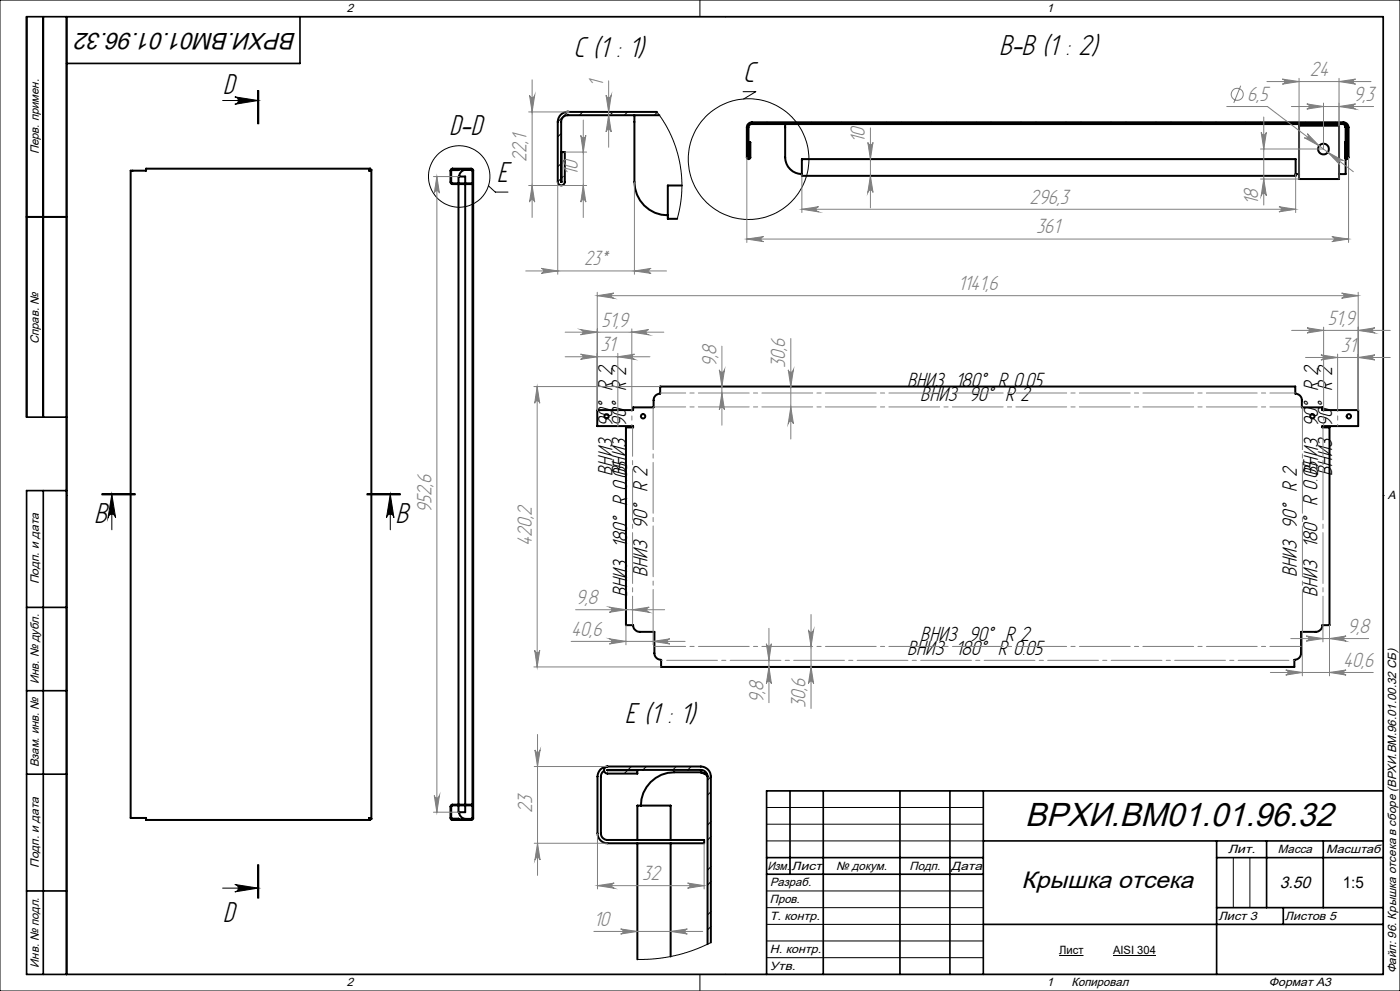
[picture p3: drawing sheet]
<svg xmlns="http://www.w3.org/2000/svg" width="420mm" height="297mm" viewBox="0 0 420 297" stroke-linecap="round" stroke-linejoin="round" font-family="sans-serif">
<g fill="none" stroke="#000" stroke-width=".6">
<path d="M190.3 34.5v20a10 10 0 0 0 10 10M197.1 33.5h-26.8a2.95 2.95 0 0 0-3 3v18a1.06 1.06 0 0 0 1.1 1.1 1.06 1.06 0 0 0 1-1.1v-8.9h-.9l-.2 9v-18.1a1.93 1.93 0 0 1 2-2h27.5M235.5 37.2v10a5.1 5.1 0 0 0 5.1 5M403 37.2h-177.4a1.02 1.02 0 0 0-1.1 1v9l.1-4.5h.5v4.5a.53 .53 0 0 1-.5 .5 .53 .53 0 0 1-.6-.5v-9a1.57 1.57 0 0 1 1.6-1.5h177.4a1.57 1.57 0 0 1 1.6 1.5v9a.53 .53 0 0 1-.6 .5 .53 .53 0 0 1-.5-.5v-4.5h.5M403 37.2a.96 .96 0 0 1 1 1v9M403 37.2l.7 1M403.4 37.2l.3 1M403.7 38.2v4.5M111.1 50.5h-67.3v.6h-4.6v194h4.6v.6h67.3M111.1 50.5l-.3 .6M111.4 50.9l-.6 .2M111.4 50.9v194.5"/>
<path d="M135.7 50.8h5.7l.3 .3M135.7 50.8h.1M135.7 50.5l-.2 .3 .2 .2h1.8v-.2M135.7 50.5h5.7l.6 .5v194.3l-.5 .4h-5.8M135.7 50.5l-.4 .2-.2 .4v3.5l.2 .4 .4 .2h5.9v-.2l-6.1-.1-.1-3.8 .1-.3M137.5 55.2v186M137.8 52.9h-.3v2.1M137.8 52.9h1.8v2.1M139.6 55.2v186M141.4 50.9l.3 .1M141.4 50.9l.3 .2M141.4 50.9a4 4 0 0 0-2.8 .3l-.7 .9-.1 .8"/>
<path d="M141.7 51.1v194M204.6 55.6h-4.3v8.9M240.6 52.2v.5h148.1v-.5M240.6 52.2v-4.5h148.1v4.5M388.7 52.2h1M389.7 52.2v1.5h12v-1.5M389.7 52.2v-14.5h12v14.5M403.7 47.6v4.6h-2M404 47.2h.1M8 65h12M200.3 64.5v1.1h2.9M179.2 122.9h10.7v-.8h6.2v-2.1a1.99 1.99 0 0 1 1.9-2v-2.2h190.6v2.2a1.99 1.99 0 0 1 2 2v2.1h6.1v.8h10.8v4.8h-10.8v.4h2.2v59.3h-2.2a1.99 1.99 0 0 1-2 2h-4.4v6.4a1.99 1.99 0 0 1-2 2v2.1h-190v-2.1a2.05 2.05 0 0 1-2-2v-6.4h-4.4a2.05 2.05 0 0 1-2-2h-2.1v-59.3h2.1v-.4h-10.7z"/>
<path d="M182.2 229.7a1.06 1.06 0 0 0-1 1.1 1.06 1.06 0 0 0 1 1h9v-.9l-9-.2h28.1a1.99 1.99 0 0 1 2 2M182.2 229.7h28.1a3 3 0 0 1 3 3v49.8M182.2 229.7a3 3 0 0 0-3 3v17a3 3 0 0 0 3 3h29v-1h-29a1.99 1.99 0 0 1-1.9-2v-17l.3-1.1 .6-.6M210.3 231.5l1.8 .5M210.3 231.5l1.4 .6 .6 .6M210.3 231.5h-8.1a10 10 0 0 0-9.9 9.9M212.3 232.7v50.3M110.8 245.1l.6 .3M110.8 245.1l.3 .6M135.5 245.5l-.1-.3 .1-3.7 6.1-.1v-.2h-6l-.3 .1-.2 .5v3.3l.3 .6h.3M135.7 245.5v.1M137.5 245.5v-.1h-1.8l-.2 .2 .2 .1"/>
<path d="M137.5 241.4v2h.3M137.8 243.4a2.05 2.05 0 0 0 2 2h1.6M139.6 241.4v2h-1.8M141.7 245.3l-.3 .1M141.7 245.1l-.3 .5-5.7-.1M141.7 245.1l-.3 .3M191.2 252.7v34.8M192.3 241.4h-1.1v10.3M192.3 241.4h8.9v10.3M201.2 252.7v34"/>
<circle cx="397" cy="44.7" r="1.62"/>
<circle cx="182" cy="124.8" r=".66"/>
<circle cx="192.9" cy="124.8" r=".66"/>
<circle cx="393.7" cy="124.8" r=".66"/>
<circle cx="404.6" cy="124.8" r=".65"/>
</g>
<g fill="none" stroke="#000" stroke-width=".3">
<path d="M0 0h420v297h-420zM20 5h395v287h-395zM210 0v5M217.5 5h.1M66.8 30.1h10.6M70.4 29l7 1.1-7 1.2a1.11 1.11 0 0 0 1.1-1.2 1.11 1.11 0 0 0-1.1-1.1zM77.3 27.1v10M77.5 27.1v10M77.6 27.1v10M170.3 33.5l-3 3M174.8 33.5l-1 1M183.3 34h.1"/>
<path d="M188.3 33.5l-1 1M197.1 33.5l2.4 3.5 2 4 1.2 3.1 1.2 4.7 .6 4.4v4.2l-.4 4.2-.9 4M197.2 33.7l-.9 .8M222.9 27.5h3.8l-3.6 2.2M225.6 36.7l-1.6 1.5M230 36.7l-.4 .5M239 36.7l-.5 .5M243.5 36.7l-.5 .5M252.5 36.7l-.5 .5M257 36.7l-.5 .5M266 36.7l-.5 .5M270.4 36.7l-.5 .5"/>
<path d="M279.4 36.7l-.5 .5M283.9 36.7l-.5 .5M292.9 36.7l-.5 .5M297.4 36.7l-.5 .5M306.4 36.7l-.5 .5M310.9 36.7l-.5 .5M319.8 36.7l-.5 .5M324.3 36.7l-.4 .5M333.3 36.7l-.5 .5M337.8 36.7l-.5 .5M346.8 36.7l-.5 .5M351.3 36.7l-.5 .5"/>
<path d="M360.3 36.7l-.5 .5M364.7 36.7l-.5 .5M373.7 36.7l-.5 .5M378.2 36.7l-.5 .5M391.7 36.7l-.5 .5M400.6 36.7l-.4 .5M404.4 37.5l-.4 .3M136.1 50.8l-.2 .2M136.3 50.5l-.2 .3M142 53.9l-.3 .2M142 58.3l-.3 .3M146.5 55.7l2.1 1.9h3.8"/>
<path d="M168.3 49l-1 1M168.3 40l-1 1M168.3 53.5l-1 1M168.6 48.8l-.1 .1M169 52.8l-.5 .6M169.4 47.9l-.4 .4M224.5 42.2l-.5 .4M404.6 46.2l-1.1 1.1M142 67.3l-.3 .2M142 71.8l-.3 .2M142 80.8l-.3 .2M142 94.3l-.3 .2"/>
<path d="M142 85.3l-.3 .2M142 98.8l-.3 .2M142 107.7l-.3 .2M142 112.3l-.3 .1M142 121.2l-.3 .2M142 134.7l-.3 .2M142 125.7l-.3 .2M142 139.2l-.3 .2M20 148.5h.1M30.6 148.3h10zM30.6 148.1h10M30.6 148h10"/>
<path d="M33.5 148.2v10.6M33.5 148.2l1.2 6.9a1.13 1.13 0 0 0-1.2-1 1.13 1.13 0 0 0-1.1 1zM110.1 148.1h10M110.1 148h10M110.1 148.3h10M117.1 148.2v10.6M117.1 148.2l1.1 6.9a1.11 1.11 0 0 0-1.1-1 1.11 1.11 0 0 0-1.1 1zM142 148.2l-.3 .2M142 152.6l-.3 .3M415 148.5h.1M142 161.6l-.3 .2M142 175.1l-.3 .2"/>
<path d="M142 166.1l-.3 .2M142 179.6l-.3 .2M142 188.6l-.3 .2M142 193.1l-.3 .1M142 202l-.3 .2M142 215.5l-.3 .2M142 206.5l-.3 .2M142 220l-.3 .2M142 229l-.3 .2M142 233.5l-.3 .2M188.3 230.9l-1 .9M189.4 229.7l-1 1"/>
<path d="M193.9 229.7l-1 1M202.8 229.7l-.9 1M207.3 229.7l-1 1M213.3 232.8l-1 1M213.3 237.3l-1 1M77.3 259.2v10M77.5 259.2v10M77.6 259.2v10M138.9 245.6l-.3 .1M142 242.5l-.3 .1M213.3 246.3l-1 1M213.3 259.7l-1 1"/>
<path d="M213.3 250.8l-1 1M230 242h65M230 247h65M230 252h65M370 257v15M375 257v15M66.8 266.2h10.6M70.4 265.1l7 1.1-7 1.1a1.11 1.11 0 0 0 1.1-1.1 1.11 1.11 0 0 0-1.1-1.1zM213.3 273.2l-1 1M213.3 264.2l-1 1.1M213.3 277.7l-1 1M230 267h65"/>
<path d="M230 272h65M230 277h65M210 292v5M213.3 282.5l-5.4 2.3-5.6 1.7-5.6 .8-5.5 .2M217.5 292h.1M230 282h65M230 287h65M317.7 286.4h7.4M333.9 286.4h12.9"/>
<circle cx="137.7" cy="52.9" r="9.2"/>
<circle cx="224.6" cy="47.7" r="18.1"/>
</g>
<g fill="none" stroke="#808080" stroke-width=".3">
<path d="M158.9 28.5a.78 .78 0 0 0 .7 .8 .78 .78 0 0 0 .8-.8l-.8 5zM159.6 23.9v41.3M170 33.2l.7 .7M170.3 33v1M170.7 33.2l-.7 .7M170.9 33.5h-12.3M175 36v29.2M181.8 28.5a.78 .78 0 0 0 .8 .8 .78 .78 0 0 0 .8-.8l-.8 5zM182.6 24.2v19.9M182.6 34.5l.8 5a.78 .78 0 0 0-.8-.7 .78 .78 0 0 0-.8 .7zM261.1 38.3v24M368 31.9h12.2l25.8 19.6"/>
<path d="M372.2 25.7l-2.1 5.2M378.4 39.7a.78 .78 0 0 0 .7 .7 .78 .78 0 0 0 .8-.7l-.8 5zM379.1 35.1v26.4M380.1 24.4h31.2M384.7 23.7l5 .7-5 .8a.76 .76 0 0 0 .7-.7 .76 .76 0 0 0-.7-.8zM387.4 31.9h24.7M389.7 23.5v30.2h-11.6M392 31.1l5.1 .8-5.1 .8a.78 .78 0 0 0 .8-.8 .78 .78 0 0 0-.8-.8zM397.1 30.9v13.8h-19M401.7 23.5v30.2M401.7 31.9l5-.8a.78 .78 0 0 0-.7 .8 .78 .78 0 0 0 .7 .8zM401.7 24.4l5-.7a.76 .76 0 0 0-.7 .8 .76 .76 0 0 0 .7 .7z"/>
<path d="M130 52.9h7.8M131.1 52.9v190.5M131.1 52.9l.7 5a.78 .78 0 0 0-.7-.7 .78 .78 0 0 0-.8 .7zM159.6 55.6l.8 5a.78 .78 0 0 0-.8-.7 .78 .78 0 0 0-.7 .7zM167.3 54.5v27.7M169.4 45.6h6.6M174.2 40.6a.76 .76 0 0 0 .8 .7 .76 .76 0 0 0 .8-.7l-.8 5zM175 55.6l.8 5a.76 .76 0 0 0-.8-.7 .76 .76 0 0 0-.8 .7zM176 55.6h-17.4M190.3 54.5v27.7M224 47.2v25.5M240.6 52.2v11.5"/>
<path d="M260.4 42.7a.78 .78 0 0 0 .7 .7 .78 .78 0 0 0 .8-.7l-.8 5zM261.1 52.7l.8 5a.78 .78 0 0 0-.8-.7 .78 .78 0 0 0-.7 .7zM379.1 53.7l.8 5a.78 .78 0 0 0-.8-.8 .78 .78 0 0 0-.7 .8zM388.7 52.2v11.5M392.2 40.1l3.5 3.6-4.4-2.4a.76 .76 0 0 0 1-.2 .76 .76 0 0 0-.1-1zM398.4 45.6l4.4 2.4a.77 .77 0 0 0-1 .2 .77 .77 0 0 0 .1 1.1zM404.6 47.2v25.5M224 71.6h180.6M224 71.6l5.1-.7a.76 .76 0 0 0-.8 .8 .76 .76 0 0 0 .8 .7zM240.6 62.7l5-.8a.78 .78 0 0 0-.8 .8 .78 .78 0 0 0 .8 .8zM240.6 62.7h148.1M383.7 61.9l5 .8-5 .8a.78 .78 0 0 0 .7-.8 .78 .78 0 0 0-.7-.8z"/>
<path d="M399.6 70.9l5 .7-5 .8a.76 .76 0 0 0 .7-.7 .76 .76 0 0 0-.7-.8zM157.7 81.2h42.3M162.3 80.4l5 .8-5 .7a.76 .76 0 0 0 .8-.7 .76 .76 0 0 0-.8-.8zM169.5 99.6h29.6M174.2 98.8l5 .8-5 .7a.78 .78 0 0 0 .7-.7 .78 .78 0 0 0-.7-.8zM179.2 87.6v35.3M179.2 88.6h228.3M179.2 88.6l4.9-.8a.78 .78 0 0 0-.7 .8 .78 .78 0 0 0 .7 .8zM189.5 98.6v24.3M189.5 99.6l5.1-.8a.78 .78 0 0 0-.8 .8 .78 .78 0 0 0 .8 .7zM190.3 81.2l5-.8a.76 .76 0 0 0-.7 .8 .76 .76 0 0 0 .7 .7zM387.5 99h29.6"/>
<path d="M392.1 98.2l5 .8-5 .8a.78 .78 0 0 0 .7-.8 .78 .78 0 0 0-.7-.8zM397.1 98v24.9M402.5 87.8l5 .8-5 .8a.78 .78 0 0 0 .7-.8 .78 .78 0 0 0-.7-.8zM407.5 87.6v35.3M407.5 99l5-.8a.78 .78 0 0 0-.8 .8 .78 .78 0 0 0 .8 .8zM160.2 115.8h37.8M161.1 115.8v84.1M161.1 115.8l.8 5.1a.76 .76 0 0 0-.7-.8 .76 .76 0 0 0-.8 .8zM169.5 106.9h25.5M174.2 106.1l5 .8-5 .8a.78 .78 0 0 0 .7-.8 .78 .78 0 0 0-.7-.8zM185.3 105.9v21.8M185.3 106.9l5.1-.8a.78 .78 0 0 0-.8 .8 .78 .78 0 0 0 .8 .8z"/>
<path d="M215.8 110.8a.78 .78 0 0 0 .8 .8 .78 .78 0 0 0 .7-.8l-.7 5zM216.6 103.7v23.7M216.6 117.8l.7 5a.78 .78 0 0 0-.7-.7 .78 .78 0 0 0-.8 .7zM236.5 110.8a.78 .78 0 0 0 .7 .8 .78 .78 0 0 0 .8-.8l-.8 5zM237.2 101.5v30.1M391.7 107.1h25.4M396.3 106.4l5 .7-5 .8a.76 .76 0 0 0 .7-.8 .76 .76 0 0 0-.7-.7zM401.3 106.1v16.8M407.5 107.1l5-.7a.76 .76 0 0 0-.7 .7 .76 .76 0 0 0 .7 .8zM237.2 122l.8 5a.78 .78 0 0 0-.8-.8 .78 .78 0 0 0-.7 .8zM160.2 199.9h38.1M160.4 194.9a.76 .76 0 0 0 .8 .7 .76 .76 0 0 0 .7-.7l-.8 5z"/>
<path d="M171.3 192.2h34.2M172.7 182.7h26.7M182.8 182l5 .7-5 .8a.78 .78 0 0 0 .7-.8 .78 .78 0 0 0-.7-.7zM182.8 191.4l5 .8-5 .8a.78 .78 0 0 0 .7-.8 .78 .78 0 0 0-.7-.8zM187.8 187.4v5.8M189.8 182.7l5-.7a.78 .78 0 0 0-.8 .7 .78 .78 0 0 0 .8 .8zM195.9 189.4v3.8M195.9 192.2l5-.8a.78 .78 0 0 0-.7 .8 .78 .78 0 0 0 .7 .8zM229.9 192.9a.76 .76 0 0 0 .8 .7 .76 .76 0 0 0 .7-.7l-.7 5zM230.7 188.3v22.3M230.7 199.9l.7 5a.76 .76 0 0 0-.7-.8 .76 .76 0 0 0-.8 .8zM242.5 188.8a.78 .78 0 0 0 .8 .7 .78 .78 0 0 0 .8-.7l-.8 4.9z"/>
<path d="M243.3 184.1v28.2M243.3 199.9l.8 5a.78 .78 0 0 0-.8-.8 .78 .78 0 0 0-.8 .8zM387.2 191.4h23.4M390.7 189.4v13.2M391.9 190.6l5 .8-5 .8a.78 .78 0 0 0 .7-.8 .78 .78 0 0 0-.7-.8zM396.9 187.4v5M398.9 187.4v15.2M398.9 191.4l4.9-.8a.78 .78 0 0 0-.7 .8 .78 .78 0 0 0 .7 .8zM381.1 201.5h30.9M385.7 200.8l5 .7-5 .8a.76 .76 0 0 0 .7-.7 .76 .76 0 0 0-.7-.8zM398.9 201.5l4.9-.7a.76 .76 0 0 0-.7 .8 .76 .76 0 0 0 .7 .7zM130.3 238.4a.78 .78 0 0 0 .8 .8 .78 .78 0 0 0 .7-.8l-.7 5z"/>
<path d="M160.3 229.7h21.9M160.5 224.8a.78 .78 0 0 0 .8 .7 .78 .78 0 0 0 .7-.7l-.7 4.9zM161.3 220.1v42.3M130 243.4h7.8M160.3 252.7h21.9M161.3 252.7l.7 5a.78 .78 0 0 0-.7-.7 .78 .78 0 0 0-.8 .7zM179.2 249.8v16.6M211.2 252.8v13.6M178.2 279.1h32.6M179.2 265.4l5.1-.7a.78 .78 0 0 0-.8 .7 .78 .78 0 0 0 .8 .8zM179.2 265.4h32M186.2 278.4l5 .7-5 .8a.76 .76 0 0 0 .7-.7 .76 .76 0 0 0-.7-.8z"/>
<path d="M201.2 279.1l5-.7a.76 .76 0 0 0-.7 .8 .76 .76 0 0 0 .7 .7zM206.3 264.7l4.9 .7-4.9 .8a.78 .78 0 0 0 .7-.8 .78 .78 0 0 0-.7-.7z"/>
<circle cx="371.2" cy="28.3" r="1.82"/>
</g>
<g fill="none" stroke="#000" stroke-width=".5">
<path d="M13 5v120M20 5v287M90 5v14h-70M8 65h12M20 125h-12v-120h407v287h-407v-145h12M13 147v145M8 182h12M8 207h12M8 232h12M237 237v25M247 237v55M270 237v55"/>
<path d="M285 237v55M295 237v55M415 237h-185v55M230 257h65M295 252h120M365 252v40M365 257h50M380 252v20M397 252v20M8 267h12M230 262h65M295 277h120"/>
<path d="M365 272h50M385 272v5"/>
</g>
<path d="M198.3 197.9h190" fill="none" stroke="#808080" stroke-width=".3" stroke-dasharray="15.2 1.3 1.3 1.3" stroke-dashoffset="-1.7"/>
<path d="M189.8 128.1v59.2M396.9 187.3v-59.2" fill="none" stroke="#808080" stroke-width=".3" stroke-dasharray="15.2 1.3 1.3 1.3" stroke-dashoffset="6.6"/>
<path d="M388.6 117.8h-190.5" fill="none" stroke="#808080" stroke-width=".3" stroke-dasharray="15.2 1.3 1.3 1.3" stroke-dashoffset="7.6"/>
<path d="M185.4 122.9v4.8M189.6 122.9v4.8M397.1 127.7v-4.8M401.3 127.7v-4.8" fill="none" stroke="#808080" stroke-width=".3" stroke-dasharray="15.2 1.3 1.3 1.3" stroke-dashoffset="14.7"/>
<path d="M195.9 122.1v67.2M390.7 189.3v-67.2" fill="none" stroke="#808080" stroke-width=".3" stroke-dasharray="15.2 1.3 1.3 1.3" stroke-dashoffset="2.6"/>
<path d="M196.3 193.7h194" fill="none" stroke="#808080" stroke-width=".3" stroke-dasharray="15.2 1.3 1.3 1.3" stroke-dashoffset="5.9"/>
<path d="M390.6 122h-194.5" fill="none" stroke="#808080" stroke-width=".3" stroke-dasharray="15.2 1.3 1.3 1.3" stroke-dashoffset="5.6"/>
<g fill="#000">
<path d="M70.4 29l7 1.1-7 1.2a1.11 1.11 0 0 0 1.1-1.2 1.11 1.11 0 0 0-1.1-1.1zM70.4 265.1l7 1.1-7 1.1a1.11 1.11 0 0 0 1.1-1.1 1.11 1.11 0 0 0-1.1-1.1z"/>
<path d="M117.1 148.2l1.1 6.9a1.11 1.11 0 0 0-1.1-1 1.11 1.11 0 0 0-1.1 1zM33.5 148.2l1.2 6.9a1.13 1.13 0 0 0-1.2-1 1.13 1.13 0 0 0-1.1 1z"/>
</g>
<g fill="#808080">
<path d="M401.7 24.4l5-.7a.76 .76 0 0 0-.7 .8 .76 .76 0 0 0 .7 .7zM384.7 23.7l5 .7-5 .8a.76 .76 0 0 0 .7-.7 .76 .76 0 0 0-.7-.8z"/>
<path d="M398.4 45.6l3.5 3.7a.77 .77 0 0 1-.2-1.1 .77 .77 0 0 1 1.1-.2zM392.2 40.1a.75 .75 0 0 1 .2 1 .75 .75 0 0 1-1.1 .2l4.4 2.4zM392 31.1l5.1 .8-5.1 .8a.78 .78 0 0 0 .8-.8 .78 .78 0 0 0-.8-.8zM401.7 31.9l5-.8a.78 .78 0 0 0-.7 .8 .78 .78 0 0 0 .7 .8zM179.2 88.6l4.9-.8a.78 .78 0 0 0-.7 .8 .78 .78 0 0 0 .7 .8zM402.5 87.8l5 .8-5 .8a.78 .78 0 0 0 .7-.8 .78 .78 0 0 0-.7-.8zM174.2 106.1l5 .8-5 .8a.78 .78 0 0 0 .7-.8 .78 .78 0 0 0-.7-.8zM185.3 106.9l5.1-.8a.78 .78 0 0 0-.8 .8 .78 .78 0 0 0 .8 .8zM174.2 98.8l5 .8-5 .7a.78 .78 0 0 0 .7-.7 .78 .78 0 0 0-.7-.8zM189.5 99.6l5.1-.8a.78 .78 0 0 0-.8 .8 .78 .78 0 0 0 .8 .7zM182.8 182l5 .7-5 .8a.78 .78 0 0 0 .7-.8 .78 .78 0 0 0-.7-.7zM189.8 182.7l5-.7a.78 .78 0 0 0-.8 .7 .78 .78 0 0 0 .8 .8zM182.8 191.4l5 .8-5 .8a.78 .78 0 0 0 .7-.8 .78 .78 0 0 0-.7-.8zM195.9 192.2l5-.8a.78 .78 0 0 0-.7 .8 .78 .78 0 0 0 .7 .8zM385.7 200.8l5 .7-5 .8a.76 .76 0 0 0 .7-.7 .76 .76 0 0 0-.7-.8zM398.9 201.5l4.9-.7a.76 .76 0 0 0-.7 .8 .76 .76 0 0 0 .7 .7zM396.3 106.4l5 .7-5 .8a.76 .76 0 0 0 .7-.8 .76 .76 0 0 0-.7-.7zM407.5 107.1l5-.7a.76 .76 0 0 0-.7 .7 .76 .76 0 0 0 .7 .8zM392.1 98.2l5 .8-5 .8a.78 .78 0 0 0 .7-.8 .78 .78 0 0 0-.7-.8zM407.5 99l5-.8a.78 .78 0 0 0-.8 .8 .78 .78 0 0 0 .8 .8zM186.2 278.4l5 .7-5 .8a.76 .76 0 0 0 .7-.7 .76 .76 0 0 0-.7-.8zM201.2 279.1l5-.7a.76 .76 0 0 0-.7 .8 .76 .76 0 0 0 .7 .7z"/>
<path d="M391.9 190.6l5 .8-5 .8a.78 .78 0 0 0 .7-.8 .78 .78 0 0 0-.7-.8zM398.9 191.4l4.9-.8a.78 .78 0 0 0-.7 .8 .78 .78 0 0 0 .7 .8z"/>
<path d="M379.1 53.7l.8 5a.78 .78 0 0 0-.8-.8 .78 .78 0 0 0-.7 .8zM378.4 39.7a.78 .78 0 0 0 .7 .7 .78 .78 0 0 0 .8-.7l-.8 5z"/>
<path d="M261.1 52.7l.8 5a.78 .78 0 0 0-.8-.7 .78 .78 0 0 0-.7 .7zM260.4 42.7a.78 .78 0 0 0 .7 .7 .78 .78 0 0 0 .8-.7l-.8 5zM159.6 55.6l.8 5a.78 .78 0 0 0-.8-.7 .78 .78 0 0 0-.7 .7zM158.9 28.5a.78 .78 0 0 0 .7 .8 .78 .78 0 0 0 .8-.8l-.8 5zM243.3 199.9l.8 5a.78 .78 0 0 0-.8-.8 .78 .78 0 0 0-.8 .8zM242.5 188.8a.78 .78 0 0 0 .8 .7 .78 .78 0 0 0 .8-.7l-.8 4.9z"/>
<path d="M174.2 40.6a.76 .76 0 0 0 .8 .7 .76 .76 0 0 0 .8-.7l-.8 5zM175 55.6l.8 5a.76 .76 0 0 0-.8-.7 .76 .76 0 0 0-.8 .7z"/>
<path d="M181.8 28.5a.78 .78 0 0 0 .8 .8 .78 .78 0 0 0 .8-.8l-.8 5zM182.6 34.5l.8 5a.78 .78 0 0 0-.8-.7 .78 .78 0 0 0-.8 .7zM131.1 52.9l.7 5a.78 .78 0 0 0-.7-.7 .78 .78 0 0 0-.8 .7zM130.3 238.4a.78 .78 0 0 0 .8 .8 .78 .78 0 0 0 .7-.8l-.7 5zM161.1 115.8l.8 5.1a.76 .76 0 0 0-.7-.8 .76 .76 0 0 0-.8 .8zM160.4 194.9a.76 .76 0 0 0 .8 .7 .76 .76 0 0 0 .7-.7l-.8 5zM215.8 110.8a.78 .78 0 0 0 .8 .8 .78 .78 0 0 0 .7-.8l-.7 5zM216.6 117.8l.7 5a.78 .78 0 0 0-.7-.7 .78 .78 0 0 0-.8 .7zM236.5 110.8a.78 .78 0 0 0 .7 .8 .78 .78 0 0 0 .8-.8l-.8 5zM237.2 122l.8 5a.78 .78 0 0 0-.8-.8 .78 .78 0 0 0-.7 .8zM229.9 192.9a.76 .76 0 0 0 .8 .7 .76 .76 0 0 0 .7-.7l-.7 5zM230.7 199.9l.7 5a.76 .76 0 0 0-.7-.8 .76 .76 0 0 0-.8 .8zM160.5 224.8a.78 .78 0 0 0 .8 .7 .78 .78 0 0 0 .7-.7l-.7 4.9zM161.3 252.7l.7 5a.78 .78 0 0 0-.7-.7 .78 .78 0 0 0-.8 .7z"/>
<path d="M179.2 265.4l5.1-.7a.78 .78 0 0 0-.8 .7 .78 .78 0 0 0 .8 .8zM206.3 264.7l4.9 .7-4.9 .8a.78 .78 0 0 0 .7-.8 .78 .78 0 0 0-.7-.7z"/>
<path d="M224 71.6l5.1-.7a.76 .76 0 0 0-.8 .8 .76 .76 0 0 0 .8 .7zM399.6 70.9l5 .7-5 .8a.76 .76 0 0 0 .7-.7 .76 .76 0 0 0-.7-.8z"/>
<path d="M162.3 80.4l5 .8-5 .7a.76 .76 0 0 0 .8-.7 .76 .76 0 0 0-.8-.8zM190.3 81.2l5-.8a.76 .76 0 0 0-.7 .8 .76 .76 0 0 0 .7 .7z"/>
<path d="M240.6 62.7l5-.8a.78 .78 0 0 0-.8 .8 .78 .78 0 0 0 .8 .8zM383.7 61.9l5 .8-5 .8a.78 .78 0 0 0 .7-.8 .78 .78 0 0 0-.7-.8z"/>
</g>
<text font-size="10" x="307.5" y="247.6">ВРХИ.ВМ01.01.96.32</text>
<g font-size="9.7">
<text x="172.1" y="17.2">C (1 : 1)</text>
<text x="299.7" y="16.6">B-B (1 : 2)</text>
<text x="66.8" y="28">D</text>
<text x="222.9" y="24.6">C</text>
<text x="134.8" y="40.3">D-D</text>
<text x="149.1" y="54.7">E</text>
<text x="28.2" y="156.7">B</text>
<text x="118.6" y="156.7">B</text>
<text x="187.5" y="216.7">E (1 : 1)</text>
<text x="66.8" y="276.2">D</text>
</g>
<g font-size="7.1">
<text x="88.9" y="9.8" transform="rotate(-180 88.9 9.8)">ВРХИ.ВМ01.01.96.32</text>
<text x="306.5" y="266.1">Крышка отсека</text>
</g>
<g font-size="6.9" fill="#808080">
<text x="393" y="22.8">24</text>
<text x="180.9" y="26" transform="rotate(-90 180.9 26)">1</text>
<text x="374.2" y="30.2">6,5</text>
<text x="406" y="30.2">9,3</text>
<text x="259.5" y="42.9" transform="rotate(-90 259.5 42.9)">10</text>
<text x="158" y="48.6" transform="rotate(-90 158 48.6)">22,1</text>
<text x="173.3" y="52.8" transform="rotate(-90 173.3 52.8)">10</text>
<text x="308.9" y="61">296,3</text>
<text x="377.5" y="61.4" transform="rotate(-90 377.5 61.4)">18</text>
<text x="310.8" y="70">361</text>
<text x="175.2" y="79.5">23*</text>
<text x="287.4" y="86.9">1141,6</text>
<text x="180.4" y="97.9">51,9</text>
<text x="398.4" y="97.3">51,9</text>
<text x="180.2" y="105.2">31</text>
<text x="402.3" y="105.4">31</text>
<text x="214.9" y="110.1" transform="rotate(-90 214.9 110.1)">9,8</text>
<text x="235.6" y="110.2" transform="rotate(-90 235.6 110.2)">30,6</text>
<text x="129.4" y="153.9" transform="rotate(-90 129.4 153.9)">952,6</text>
<text x="159.5" y="163.7" transform="rotate(-90 159.5 163.7)">420,2</text>
<text x="172.7" y="181.1">9,8</text>
<text x="171.4" y="190.6">40,6</text>
<text x="404.3" y="189.7">9,8</text>
<text x="402.9" y="199.9">40,6</text>
<text x="229" y="210.6" transform="rotate(-90 229 210.6)">9,8</text>
<text x="241.7" y="212.3" transform="rotate(-90 241.7 212.3)">30,6</text>
<text x="159.6" y="243.8" transform="rotate(-90 159.6 243.8)">23</text>
<text x="192.7" y="263.7">32</text>
<text x="178.2" y="277.5">10</text>
</g>
<g font-size="6.9">
<text x="272.1" y="116.1">ВНИЗ 180° R 0.05</text>
<text x="276.1" y="120.3">ВНИЗ 90° R 2</text>
<text x="183.7" y="142.5" transform="rotate(-90 183.7 142.5)">ВНИЗ 90° R 2</text>
<text x="187.9" y="142.5" transform="rotate(-90 187.9 142.5)">ВНИЗ 90° R 2</text>
<text x="395.4" y="142.5" transform="rotate(-90 395.4 142.5)">ВНИЗ 90° R 2</text>
<text x="399.6" y="142.5" transform="rotate(-90 399.6 142.5)">ВНИЗ 90° R 2</text>
<text x="194.3" y="173" transform="rotate(-90 194.3 173)">ВНИЗ 90° R 2</text>
<text x="389.1" y="173" transform="rotate(-90 389.1 173)">ВНИЗ 90° R 2</text>
<text x="188.1" y="178.9" transform="rotate(-90 188.1 178.9)">ВНИЗ 180° R 0.05</text>
<text x="395.2" y="178.9" transform="rotate(-90 395.2 178.9)">ВНИЗ 180° R 0.05</text>
<text x="272.1" y="196.2">ВНИЗ 180° R 0.05</text>
<text x="276.1" y="192.1">ВНИЗ 90° R 2</text>
</g>
<text font-size="5" x="383.9" y="266">3.50</text>
<text font-size="4.8" x="402.8" y="266">1:5</text>
<g font-size="3.6">
<text x="104" y="3.6">2</text>
<text x="314" y="3.6">1</text>
<text x="11.6" y="46.3" transform="rotate(-90 11.6 46.3)">Перв. примен.</text>
<text x="11.6" y="103.2" transform="rotate(-90 11.6 103.2)">Справ. №</text>
<text x="416.4" y="149.6">A</text>
<text x="11.6" y="175.1" transform="rotate(-90 11.6 175.1)">Подп. и дата</text>
<text x="11.6" y="205" transform="rotate(-90 11.6 205)">Инв. № дубл.</text>
<text x="11.6" y="230" transform="rotate(-90 11.6 230)">Взам. инв. №</text>
<text x="368.4" y="255.6">Лит.</text>
<text x="383.4" y="255.6">Масса</text>
<text x="397.8" y="255.6">Масштаб</text>
<text x="11.6" y="260.1" transform="rotate(-90 11.6 260.1)">Подп. и дата</text>
<text x="230.2" y="260.6">Изм.</text>
<text x="237.5" y="260.6">Лист</text>
<text x="250.9" y="260.6">№ докум.</text>
<text x="272.9" y="260.6">Подп.</text>
<text x="285.4" y="260.6">Дата</text>
<text x="231" y="265.6">Разраб.</text>
<text x="231" y="275.6">Т. контр.</text>
<text x="231" y="270.6">Пров.</text>
<text x="365.5" y="275.6">Лист 3</text>
<text x="385.5" y="275.6">Листов 5</text>
<text x="231" y="285.6">Н. контр.</text>
<text x="11.6" y="290" transform="rotate(-90 11.6 290)">Инв. № подл.</text>
<text x="231" y="290.6">Утв.</text>
<text x="418.9" y="291.8" transform="rotate(-90 418.9 291.8)">Файл: 96. Крышка отсека в сборе (ВРХИ.ВМ.96.01.00.32 СБ)</text>
<text x="104" y="295.6">2</text>
<text x="314" y="295.6">1</text>
<text x="321.5" y="295.6">Копировал</text>
<text x="380.7" y="295.6">Формат А3</text>
</g>
<g font-size="3.4">
<text x="317.7" y="286">Лист</text>
<text x="333.9" y="286">AISI 304</text>
</g>
</svg>
